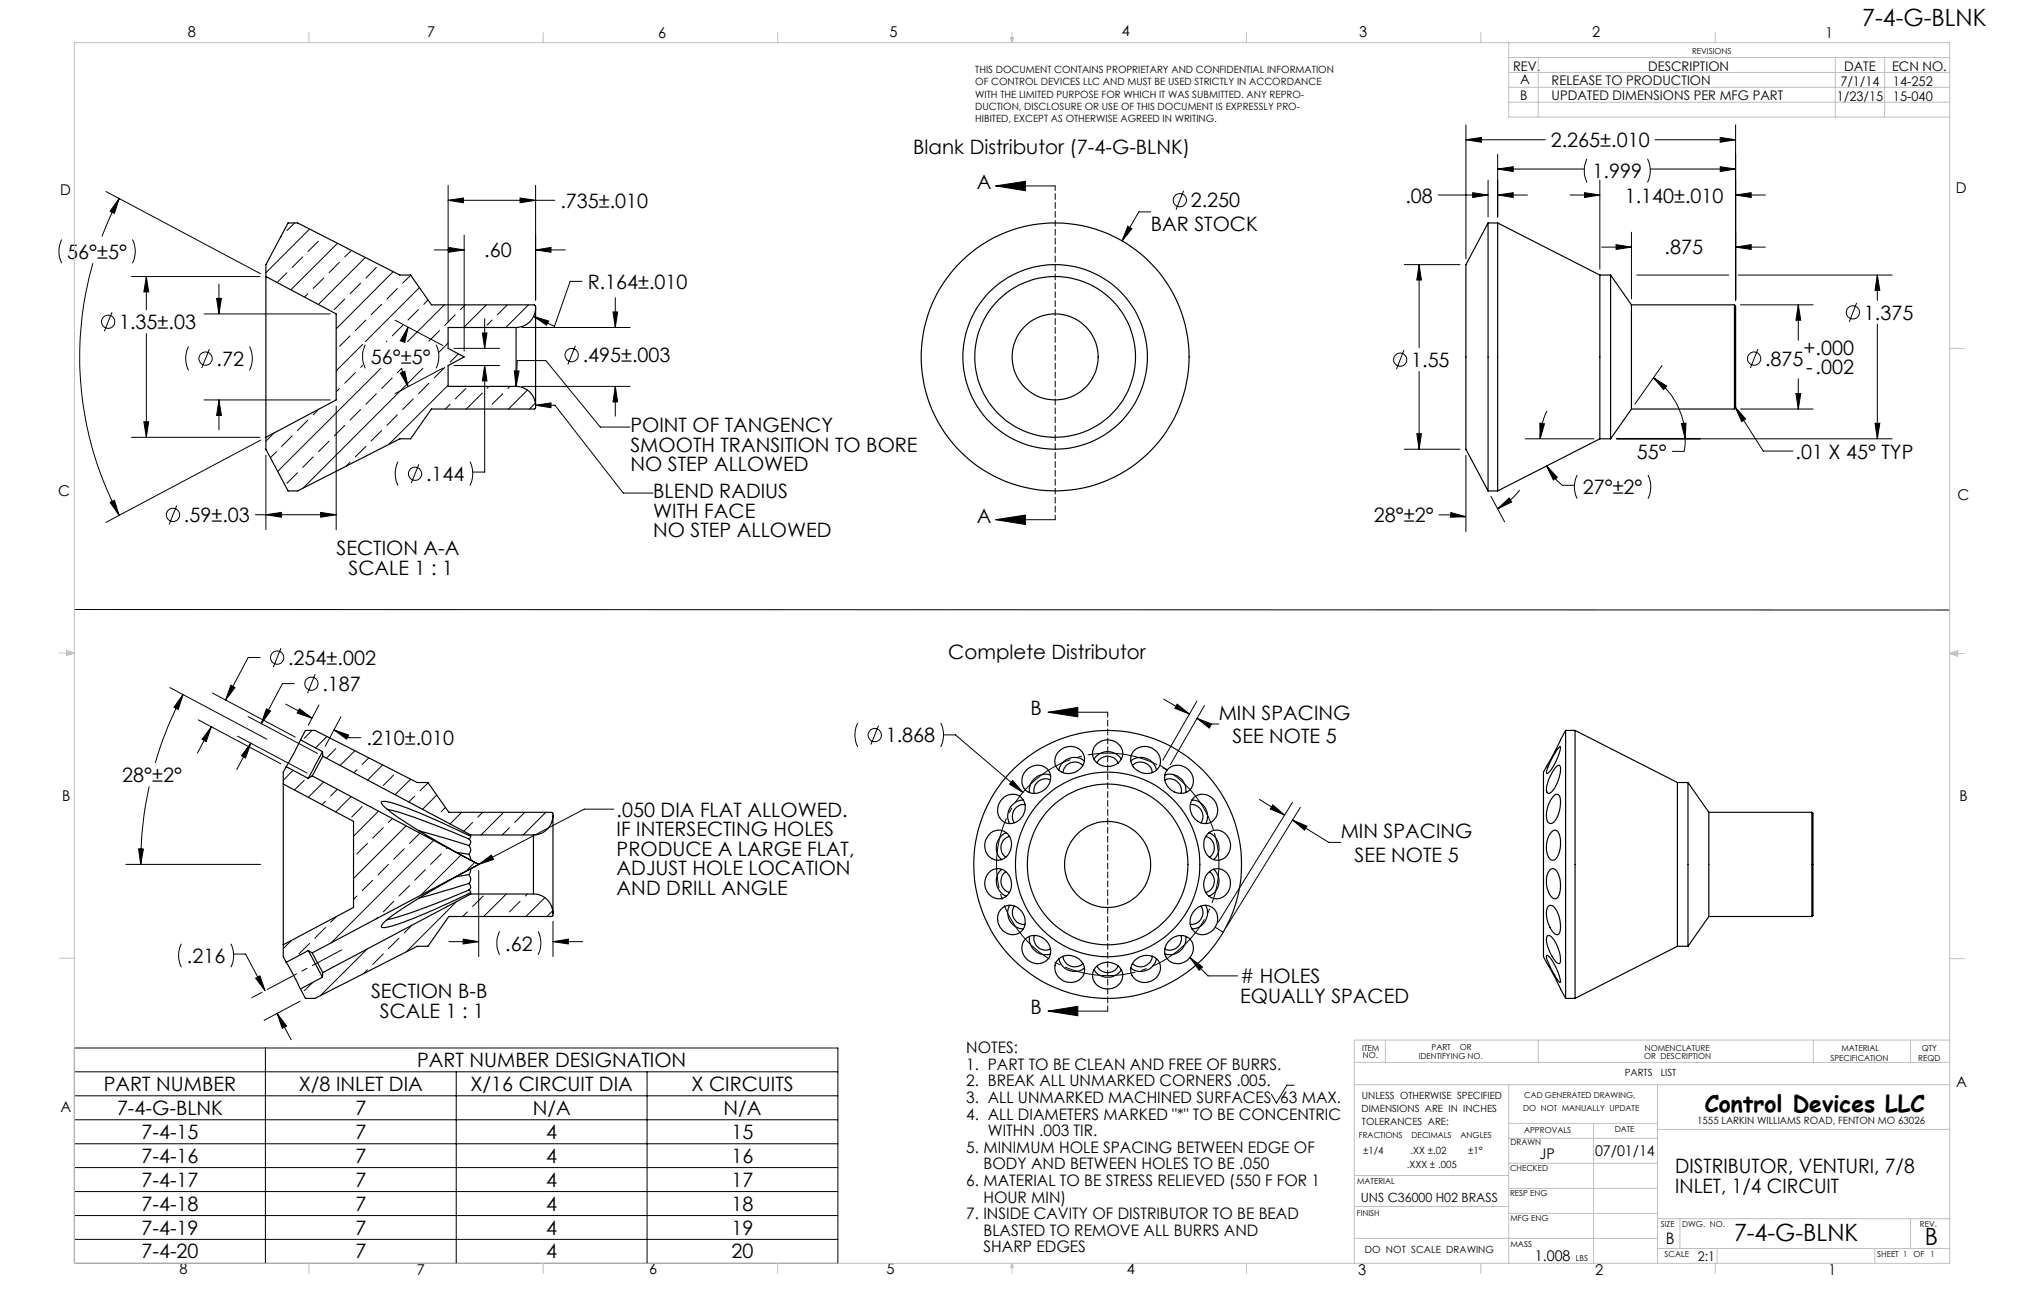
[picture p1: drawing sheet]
<svg xmlns="http://www.w3.org/2000/svg" width="432mm" height="279mm" viewBox="0 0 432 279" stroke-linecap="round" stroke-linejoin="round" font-family="sans-serif">
<g fill="none" stroke="#000" stroke-width=".21">
<path d="M95.6 39.5v29.1M114.3 39.5v24.5M212.4 39.7l6.4-1v2zM212.4 39.7h12.7M312.7 29.8l3.4-.5v1zM312.7 26.6v28.6M312.7 29.8h17M317.5 38.4v7.9M319.5 36.1l3.3-.5v1zM319.5 32.9v13.4M319.5 36.1h18.5M338.6 33.9a5.9 5.9 0 0 0 0 5"/>
<path d="M341.3 38.4v19M351.5 33.9a5.6 5.6 0 0 1 0 5M352.1 36.1h18.2M353.1 29.8h17.2M367 29.3l3.3 .5-3.3 .5zM367 35.6l3.3 .5-3.3 .5zM370.3 26.6v37.4M13.2 51.1a5.9 5.9 0 0 0 0 5M19.8 56.1a72.1 72.1 0 0 0 5.6 53.8M22.6 40.9l33 17.5M25.4 42.3l-1 3.2-.9-.5zM25.4 42.3l-1.9 4-1.8 4.1"/>
<path d="M28 59h27.5M28.3 51.1a5.6 5.6 0 0 1 0 5M31.2 59l.5 3.3h-1zM31.2 59v7.1M60.1 50.3l-.2 .2M61.2 58.2l-2.1 2.1M62.9 47.6l-1.7 1.6M64.6 54.8l-2.3 2.2M66 48.9l-9.3 9.3M67.9 51.4l-2.2 2.3M69.1 59.3l-2.3 2.2M72 51.9l-9.9 9.9"/>
<path d="M72.4 55.9l-2.2 2.3M75 53.4l-1.4 1.4M77.9 54.9l-10 10M80.3 57l-2.2 2.3M83.9 57.9l-12.2 12.2M87.6 58.7l-1.7 1.7M92.7 53.3h6.3M95.6 42.7l3.3-.5v1.1zM95.6 42.7h22.8M95.7 52.8l3.3 .5-3.3 .5zM99 50.1v24.8M110.9 42.2l3.4 .5-3.4 .6z"/>
<path d="M114.3 53.3l3.2-.5v1zM114.3 53.3h6.3M240.6 48.3l.9 .5-2.1 2.6zM245.5 45.2h-2.5l-3.6 6.2M252.5 40.7l-1.6 4M299.6 56.4h11.9M302.8 56.4l.4 3.3h-.9zM302.8 56.4v17.8M306.8 41.6h10.7M314.2 41.1l3.3 .5-3.3 .5zM319.5 41.6l3.3-.5v1zM319.5 41.6h6.4"/>
<path d="M335 41.6h6.3M338 41.1l3.3 .5-3.3 .5zM341.7 52.7h6.4M344.8 52.2l3.3 .5-3.3 .5zM348.1 49.5v14.2M349.2 58.7h19.6M370.3 41.6l3.3-.5v1zM370.3 52.7l3.3-.5v1zM370.3 41.6h6.3M370.3 52.7h6.3M370.8 58.7h32.9M400.5 58.7l.5 3.2h-1z"/>
<path d="M400.5 58.7v5.4M23.9 66.6l-1.6 4.1M31.2 71.2v22.1M40.2 73.9a5.7 5.7 0 0 0 0 5.1M43.5 67h26.9M44.7 74.5l-1.7 4M46.2 63.6h1l-.5 3.4zM46.7 60.6v6.4M53.2 73.9a5.7 5.7 0 0 1 0 5.1M65.7 62.7l-.7 .7M73.6 63.8l-2.3 2.2M74.7 71.6l-2.3 2.3"/>
<path d="M75.8 79.5l-2.2 2.2M76.9 60.4l-2.2 2.3M77.4 73.4l-5.7 5.7M77.4 78l-.5 .4M77.9 73.5a5.9 5.9 0 0 0 0 5.1M78.1 68.3l-2.3 2.2M81.2 78.6l-22 21.9M81.4 64.9l-2.2 2.2M82.5 72.7l-.1 .2M84.3 68.3l10.2 5.4M84.8 79.5l.9-.9a13 13 0 0 0 1.4 3.9M84.8 61.5l-2.3 2.3"/>
<path d="M85.4 79.6l1-.4 .7 3.3zM85.9 69.4l-2.2 2.2M87.1 69.8l-.7 3.2-1-.3zM87.1 69.8l-1.2 3.1M89.3 66l-2.3 2.3M89.5 61.3l-11.6 11.6M90.2 78.6l-25.5 25.5M91.3 64l-.9 .9M93 73.5a5.6 5.6 0 0 1 0 5.1M93.8 70.5l-2.3 2.2M94.5 78.5l-10.2 5.5M94.8 65l-7.9 7.9"/>
<path d="M94.9 78.4l-2.3 2.2M95.6 73.2l-2 1.9M96.9 74.3h9.7M96.9 78h9.7M97.1 67.1l-2.2 2.3M97.8 75.5l-1.8 1.8M99.3 65l-1.1 1M102.9 71h1l-.5 3.3zM103.4 78l.5 3.2h-1zM103.4 78v22.7h-2.5M103.4 67.9v6.4M103.8 65l-4.9 4.8"/>
<path d="M105 68.3l-1.1 1.1M108.2 65l-2.1 2.1M109.7 79.1h1l-.6 3.3zM111.4 69.8h23M112.7 65l-4.8 4.8M113.8 67.5l3.3 1-.5 .9zM122.8 73.7l-1.7 4.1M124.2 60h-2.6l-3.3 9.6-4.5-2.1M130.8 66.5h1l-.5 3.3zM131.3 63.5v6.3M299.5 74.7l-1.6 4M302.8 79.2v16.6"/>
<path d="M354.6 78l-5.8 8.2M371.3 65h15.5M375 74.5l-1.6 4M383.6 65l.6 3.3h-1zM383.6 65v7.6M396.1 64.6l-1.6 4.1M400.5 69.1v24.5M28 93.3h27.5M30.7 90h1l-.5 3.3zM43.5 85.3h26.9M46.7 85.3l.5 3.3h-1zM46.7 85.3v6.4"/>
<path d="M55.6 93.9l-33 17.5M56.7 97.1v15.9M58.5 92.4l-1.8 1.7M59 96.3l-1.3 1.3M62.3 93l-2.2 2.2M65.7 89.6l-2.2 2.2M66.8 97.4l-2.2 2.3M68.1 87.2l-1.3 1.3M70.2 94.1l-2.3 2.2M71.7 86.6v26.4M72.4 82.9l-.7 .7M73.6 90.7l-2.3 2.3"/>
<path d="M74.7 98.6l-.9 .8M76.9 87.3l-2.2 2.3M78.1 95.2l-2.3 2.2M80.3 84l-2.2 2.2M81.4 91.8l-2.2 2.3M83.7 80.6l-2.3 2.3M84.8 88.5l-2.3 2.2M84.9 98.5l-.1 .3a5.7 5.7 0 0 0 .1 4.8M88.2 85.1l-2.3 2.2M89.4 99l-1.7 4M91.5 81.7l-2.2 2.3M95.6 82.2l-12.6 12.6"/>
<path d="M96 86.2l-1 1M99.4 82.9l-2.3 2.2M100.3 98.5l.1 .3a5.7 5.7 0 0 1-.1 4.8M102.9 83.8l-3.4 3.4M104.3 82.4l-.4 .4M107.2 84l-2.2 2.2M108.8 82.4l-.4 .5M110.1 82.4l.2-5.5h6.2l11.6 14.2h6.3M111.4 82.4h23M112.5 83.2l-4 4M114.2 86l-1.2 1.2M114.3 86.4l3.2-.5v1.1z"/>
<path d="M114.3 86.4h4.1l14.6 18.8h6.3M131.3 82.4l.5 3.3h-1zM131.3 82.4v6.4M299.6 95.8h11.9M302.3 92.5h.9l-.4 3.3zM312.7 97.1v16.3M325.4 93.6h14.6M328.5 90.2l1 .2-.9 3.2zM330 99.4l2.2 2.4-.8 .6zM330 99.4a12.6 12.6 0 0 0 3.3 4.1h2.6M330.1 87.6a13.2 13.2 0 0 0-1.5 6M344.9 93.6h58.8"/>
<path d="M352.7 80.5l2.9 1.8-.7 .8zM352.7 80.5a15.8 15.8 0 0 1 6.8 13.1M358.7 90.3l1-.1-.2 3.4zM359.5 93.6l-.2 2.7h-2.5M370.2 86.9l2.2 2.5-.8 .5zM370.2 86.9l6 9.3h6.3M371.3 87.2h15.5M383.2 83.9h1l-.6 3.3zM383.6 80.8v6.4M400 90.3h1l-.5 3.3zM23.5 107.2l.9-.5 1 3.2zM37.7 107.8l-1.6 4"/>
<path d="M54.5 109.8h17.2M56.7 109.8l3.3-.5v1zM63.5 100.8l-2.3 2.3M68.4 109.3l3.3 .5-3.3 .5zM212.4 110.8l6.4-.9v2zM212.4 110.8h12.7M307 109.8h2.5l3.2 .4M309.5 109.3l3.2 .9-3.3 .1zM318.1 105.8l2.9 5.5M319.5 108.5l2.4-2.3 .6 .9zM324.2 104.5a14.6 14.6 0 0 1-4.7 4M336.5 101.3a5.6 5.6 0 0 0 0 5.1"/>
<path d="M351.6 101.3a5.6 5.6 0 0 1 0 5.1M15.9 130l400 .1M59.9 138.3l-1.6 4M36.2 146.6l20.7 11.1M39.1 148.1l-1.1 3.2-.9-.5zM39.1 148.1l-.6 1.2a72.7 72.7 0 0 0-5.4 13.4M42.3 153.5l17.6 9.4M45.1 155l-1.1 3.2-.9-.5zM45.1 155l-3 5.6M45.3 147.8l17.7 9.4M49.2 146.2l.9 .4-2 2.7zM50.7 157l14.8 7.9"/>
<path d="M52.9 152.8l14.8 7.9M53.5 158.5l-1.1 3.2-.9-.5zM53.5 158.5l-3 5.6M55.5 140.2h-2.5l-4.9 9.1M56.8 151.2l.9 .5-2 2.6zM61 150.2l5.6 3M62.8 145.8h-2.5l-4.6 8.5M63.9 151.2l2.7 2-3.2-1.1zM66.6 155.8l-1.7 1.6M67.2 143.8l-1.6 4M68.1 150.4l-2.3 4.3M69.7 157.1l-2.4 2.4"/>
<path d="M71.3 155.7l3.1 1.1-.5 .9zM71.3 155.7l3.1 1.6h2.6M71.6 159.7l-2 2M72.7 152.9l-3.3 6.3M183 154.2l-.2 .3a5.7 5.7 0 0 0 .2 4.8M187.4 154.8l-1.6 4M200.7 154.2l.1 .3a5.7 5.7 0 0 1-.1 4.8M201.3 156.7h2.5l14.4 12.3M223.6 151.9h12.7M223.6 151.9l6.3-1v2zM248.2 149.1l5.6 3.2M251.1 150.2l2.7 2.1-3.2-1.2z"/>
<path d="M255.3 149.5l-7.2 12.6M255.4 153.2l2.1 1.2h2.5M255.4 153.2l3.1 1.2-.5 .9zM257 150.5l-7.3 12.6M31.8 167.7a78.7 78.7 0 0 0-1.8 16.7M62.5 164.3l-2.1 2.1M64.9 166.4l-2.1 2.1M69 166.8l-3.2 3.3M69.4 170.9l-.7 .7M72 168.3l-1.5 1.5M74.9 169.9l-3.3 3.3M75.7 160.1l-3.1 3.2"/>
<path d="M76.1 164.2l-.6 .6M77.3 172l-2.3 2.3M78.4 179.9l-2.3 2.2M78.7 161.6l-1.4 1.5M80.8 173l-5.4 5.4M81.6 163.2l-3.2 3.2M81.8 176.5l-2.3 2.3M83.7 174.6l-.8 .8M84 165.3l-2.2 2.2M86.6 176.1l-11.2 11.3M87.6 166.2l-3.3 3.3M88.5 169.8l-1.3 1.3"/>
<path d="M89.6 177.7l-2.2 2.2M91.3 167l-1.7 1.7M92.5 179.2l-21.9 21.9M93.2 169.6l-3.1 3M95 172.2l-.9 .9M98.5 173.2l-2.5 2.6M100.8 175.4l-1.8 1.9M103 173.2l-1 1.1M107.5 173.2l-4.9 4.9M108.7 176.5l-1.6 1.6M111.9 173.2l-2.1 2.2M116.5 173.2l-4.9 4.9"/>
<path d="M131 172.6h-6.4l-22.5 11.8M216 166.5l2.2 2.5-2.8-1.7zM247.4 163.2l1.7 1M268.7 170.5l5.4 3.3M271.5 171.7l2.6 2.1-3.1-1.3zM275.7 171.1l-15.8 25.6M275.8 174.9l7.7 4.8h2.5M275.8 174.9l3 1.3-.5 .9zM277.4 172.2l-15.8 25.5M26.8 184.4h28.8M29.6 181l1 .1-.6 3.3zM69.4 197.8l-2.2 2.3"/>
<path d="M71.8 195.5l-1.3 1.2M76.1 191.1l-.7 .7M79.5 187.7l-2.2 2.3M80.6 195.6l-.4 .4M82.9 184.4l-2.3 2.2M84 192.2l-2.2 2.3M86.3 181l-2.3 2.3M87.4 188.9l-2.3 2.2M87.9 197.3l-1.6 1.7M90.7 185.5l-2.2 2.2M94.1 182.1l-2.2 2.3M95.4 180.8l-.2 .2"/>
<path d="M97.5 192.2l-10.8 10.8M98.4 182.4l-8.6 8.5M99.7 194.5l-1 1M101.3 183.9l-1.6 1.6M102.1 185.6v18.4M102.1 184.4l2.7-2 .5 .9zM103.1 191.1l-2.3 2.3M106.6 198.6a5.9 5.9 0 0 0 0 5.1M108 190.7l-4.8 4.8M110.9 192.2l-2.2 2.3M112.5 190.7l-.4 .4M114.8 198.6l.1 .3a5.5 5.5 0 0 1-.1 4.8"/>
<path d="M116.2 191.5l-4 4M117.9 194.2l-1.2 1.3M118 196.5v7.5M259.3 197.8l1.6 1M38.7 201.3a5.5 5.5 0 0 0 0 5M49.2 201.3a5.5 5.5 0 0 1 0 5M49.8 203.5h2.6l4.2 7.8M54.5 208.6l1-.5 1.1 3.2zM55.8 211.7l-2.1 1.1M59.1 216.1l2 2.7-.9 .5zM59.1 216.1l3 5.7M62.2 200.6l-1.8 1.7"/>
<path d="M64 213.5l-7.7 4.1M66 201.2l-2.2 2.2M66.7 209.6l-1.8 1.7M78.3 202.4l-9.9 9.9M78.4 206.8l-.9 .9M81.8 203.4l-2.3 2.3M85.1 200.1l-2.2 2.2M95.8 200.8h6.3M98.8 200.3l3.3 .5-3.3 .5zM118 200.8l3.2-.5v1zM118 200.8h6.3M223.6 215.7h12.7"/>
<path d="M223.6 215.7l6.3-1.1v2zM253.9 204.2l3.8 3.9h6.4M253.9 204.2l2.6 2-.7 .7zM15.9 223.5h162.9v46h-162.9zM15.9 228.6h162.9M15.9 233.7h162.9M15.9 238.8h162.9M56.6 223.5v46M97.3 228.6v40.9M138 228.6v40.9M276.1 231.5h-1.6l-2.2 3.8-1.1-1.9M15.9 243.9h162.9"/>
<path d="M15.9 249h162.9M15.9 254.1h162.9M15.9 259.3h162.9M15.9 264.3h162.9"/>
<circle cx="251.7" cy="42.7" r="1.41"/>
<circle cx="23.1" cy="68.6" r="1.41"/>
<circle cx="43.8" cy="76.5" r="1.42"/>
<circle cx="121.9" cy="75.7" r="1.42"/>
<circle cx="298.7" cy="76.7" r="1.4"/>
<circle cx="374.2" cy="76.5" r="1.41"/>
<circle cx="395.3" cy="66.6" r="1.4"/>
<circle cx="36.9" cy="109.8" r="1.42"/>
<circle cx="88.5" cy="101" r="1.41"/>
<circle cx="59.1" cy="140.3" r="1.42"/>
<circle cx="66.4" cy="145.8" r="1.4"/>
<circle cx="186.6" cy="156.8" r="1.41"/>
</g>
<path d="M259 177.4a23.7 23.7 0 0 0-39.7-9.6 23.7 23.7 0 0 0 10.8 39.4 23.7 23.7 0 0 0 29.3-28.4l-.4-1.4" fill="none" stroke="#000" stroke-width=".21" stroke-dasharray="15.2 1.3 1.3 1.3" stroke-dashoffset="-.2" stroke-linecap="butt"/>
<path d="M225.1 39.6v71.2" fill="none" stroke="#000" stroke-width=".21" stroke-dasharray="1.3 .6" stroke-dashoffset=".3"/>
<path d="M236.3 151.9v63.7" fill="none" stroke="#000" stroke-width=".21" stroke-dasharray="1.3 .6" stroke-dashoffset=".2"/>
<path d="M57 211.1l15.9-8.5" fill="none" stroke="#000" stroke-width=".21" stroke-dasharray="15.2 1.3 1.3 1.3" stroke-dashoffset="8.1"/>
<g fill="none" stroke="#c0c0c0" stroke-width=".21">
<path d="M15.9 9.1h400v260.4h-400zM65.9 6.9v2.2M115.9 6.9v2.2M165.9 6.9v2.2M215.6 8h.6l-.3 1.1zM215.7 8l.2 1.1M215.9 6.9v2.2M216 8l-.1 1.1M265.9 6.9v2.2M315.9 6.9v2.2M321.9 9.1v15.9h94M321.9 15.5h94"/>
<path d="M321.9 18.6h94M321.9 12.3h94M328.2 12.3v12.7M365.9 6.9v2.2M391.5 12.3v12.7M402.1 12.3v12.7M321.9 21.8h94M415.9 74.3h3.2M12.7 139.3h3.2M14.2 139.1l1.7 .2M14.2 138.7l1.7 .6-1.7 .5zM15.9 139.3l-1.7 .3"/>
<path d="M415.9 139.4h3.2M415.9 139.4l1.8-.6v1.2zM415.9 139.4l1.8 .3M417.7 139.2l-1.8 .2M12.7 204.4h3.2M415.9 204.5h3.2M288.9 231.4h127M288.9 226.6h127M295.6 221.8v4.8M321.9 231.4v38.1M321.9 239.6h31.7M328.2 221.8v4.8"/>
<path d="M340 239.6v29.9M353.6 231.4v38.1M386.9 221.8v4.8M407.6 221.8v4.8M415.9 221.8h-127v47.7M288.9 257.3h33M288.9 250.7h33M321.9 258.8h31.7M321.9 253.5h31.7M321.9 248.1h31.7M321.9 242.8h31.7M353.6 259.9h62.3"/>
<path d="M353.6 240.9h62.3M358.4 259.9v6.4M407.6 259.9v6.4M65.9 269.5v2.1M115.9 269.5v2.1M165.9 269.5v2.1M215.9 269.5v2.1M215.9 269.5l.3 .8h-.6zM265.9 269.5v2.1M288.9 264.1h64.7M315.9 269.5v2.1M353.6 266.3h62.3"/>
<path d="M365.9 269.5v2.1M366.3 266.3v3.2M400 266.3v3.2"/>
</g>
<g fill="#000">
<path d="M114.3 86.4l3.2-.5v1.1z"/>
<path d="M212.4 39.7l6.4-1v2zM212.4 110.8l6.4-.9v2zM223.6 151.9l6.3-1v2zM223.6 215.7l6.3-1.1v2z"/>
<path d="M240.6 48.3l-1.2 3.1 2.1-2.6zM400.5 58.7l.5 3.2h-1zM400 90.3h1l-.5 3.3zM328.5 90.2l1 .2-.9 3.2zM330 99.4l2.2 2.4-.8 .6zM309.5 109.3l3.2 .9-3.3 .1zM319.5 108.5l2.4-2.3 .6 .9zM367 29.3l3.3 .5-3.3 .5zM312.7 29.8l3.4-.5v1zM338 41.1l3.3 .5-3.3 .5zM370.3 41.6l3.3-.5v1zM370.3 52.7l3.3-.5v1zM344.8 52.2l3.3 .5-3.3 .5zM383.6 65l.6 3.3h-1zM383.2 83.9h1l-.6 3.3zM314.2 41.1l3.3 .5-3.3 .5zM319.5 41.6l3.3-.5v1zM358.7 90.3l1-.1-.2 3.4zM352.7 80.5l2.9 1.8-.7 .8zM302.8 56.4l.4 3.3h-.9zM302.3 92.5h.9l-.4 3.3zM319.5 36.1l3.3-.5v1zM367 35.6l3.3 .5-3.3 .5zM25.4 42.3l-1 3.2-.9-.5zM23.5 107.2l.9-.5 1 3.2zM68.4 109.3l3.3 .5-3.3 .5zM56.7 109.8l3.3-.5v1zM110.9 42.2l3.4 .5-3.4 .6zM95.6 42.7l3.3-.5v1.1zM130.8 66.5h1l-.5 3.3zM131.3 82.4l.5 3.3h-1zM114.3 53.3l3.2-.5v1zM95.7 52.8l3.3 .5-3.3 .5zM87.1 69.8l-.7 3.2-1-.3zM85.4 79.6l1-.4 .7 3.3zM102.9 71h1l-.5 3.3zM103.4 78l.5 3.2h-1zM46.2 63.6h1l-.5 3.4zM46.7 85.3l.5 3.3h-1zM31.2 59l.5 3.3h-1zM30.7 90h1l-.5 3.3zM53.5 158.5l-1.1 3.2-.9-.5zM56.8 151.2l.9 .5-2 2.6zM49.2 146.2l.9 .4-2 2.7zM45.1 155l-1.1 3.2-.9-.5zM71.3 155.7l3.1 1.1-.5 .9zM63.9 151.2l2.7 2-3.2-1.1zM39.1 148.1l-1.1 3.2-.9-.5zM29.6 181l1 .1-.6 3.3zM98.8 200.3l3.3 .5-3.3 .5zM118 200.8l3.2-.5v1zM54.5 208.6l1-.5 1.1 3.2zM59.1 216.1l2 2.7-.9 .5z"/>
<path d="M370.2 86.9l2.2 2.5-.8 .5zM253.9 204.2l2.6 2-.7 .7zM113.8 67.5l3.3 1-.5 .9zM109.7 79.1h1l-.6 3.3zM102.1 184.4l2.7-2 .5 .9z"/>
<path d="M255.4 153.2l3.1 1.2-.5 .9zM251.1 150.2l2.7 2.1-3.2-1.2zM216 166.5l-.6 .8 2.8 1.7zM271.5 171.7l2.6 2.1-3.1-1.3zM275.8 174.9l3 1.3-.5 .9z"/>
</g>
<g fill="none" stroke="#000" stroke-width=".25">
<path d="M56.7 59v34.3M56.7 59v-2.6l4.8-8.8h2l21.8 11.1h2.3l4.4 6.3h22l.3 .3v.4M56.7 59l15 8v18.3l-15 8M317.5 47.6v57.1M317.5 47.6l-4.8 8.8v39.4l4.8 8.9M317.5 47.6h2M319.5 47.6v57.1M319.5 47.6l21.8 11.1M341.3 58.7v34.9M341.3 58.7h2.3M343.6 58.7v34.9M343.6 58.7l4.5 6.3"/>
<path d="M110.1 69.8v12.6M110.1 69.8h-14.5v4.5l3.4 1.8-3.4 1.9v4.4h14.5M114.3 65.7v20.9M114.3 65.7a4.2 4.2 0 0 1-4.2 4.1M348.1 65v22.2M348.1 65h21.9M370 65v22.2M370 65a1.99 1.99 0 0 1 .3 1.8v18.6a2.15 2.15 0 0 1-.3 1.8M110.1 82.4a4.2 4.2 0 0 1 4.2 4.2M114.3 86.6v.4l-.3 .2h-22l-4.4 6.4h-2.3l-21.8 11.1h-2l-4.8-8.9v-2.5M341.3 93.6l-21.8 11.1M341.3 93.6h2.3"/>
<path d="M348.1 87.2l-4.5 6.4M348.1 87.2h21.9M317.5 104.7h2M64.1 157.8l-1.4 3-1.6 2.7M64.1 157.8l1.1-2h2l21.8 11.1h2.3l4.4 6.3h22l.3 .3v.4M64.1 157.8l4.7 2.5M233.9 158.8a3.2 3.2 0 0 1 3.6-.8 3.2 3.2 0 0 1 2 3 3.3 3.3 0 0 1-3.2 2.5 3.3 3.3 0 0 1-3.2-2.5l.2-1.4zM332.7 159.3l.1-.1a2.65 2.65 0 0 1-.4 2.2 7.4 7.4 0 0 1-2.4 3.6 2.98 2.98 0 0 1 .7-2.4l1.2-2.3zM334 155.8v57.1M334 155.8l-4.7 8.9v39.3l4.7 8.9M334 155.8h2M336 155.8v57.1"/>
<path d="M336 155.8l21.9 11.1M60.4 167.2v34.3M60.4 167.2l15 8v18.3l-15 8M61.1 163.5l-.7 1.2v2.5M61.1 163.5l4.7 2.5M66.6 165.5l35.5 18.9M66.6 165.5l-.8 .5M68.8 160.3l-3 5.7M68.8 160.3l.1 1M68.9 161.3l-2.3 4.2M68.9 161.3l31.5 16.8M82.6 172.6a114.5 114.5 0 0 1 17.4 6.3"/>
<path d="M89.4 177.2l10.6 3.1M100 178.2a99.2 99.2 0 0 0-17.5-7.2h-1.1a1.68 1.68 0 0 0 1 1.5 128.8 128.8 0 0 0 18.6 11.3l1.1 .6M100 178.2l.4 .3-.4 .4M100 178.9a.83 .83 0 0 1 0 1.4M100.4 178.1l-.4 .1M100.4 178.1h13.4M113.8 178.1v12.6M118 173.9v20.9M118 173.9a4.2 4.2 0 0 1-4.2 4.2M211 178a2.75 2.75 0 0 1 3.3-.7 2.75 2.75 0 0 1 1.5 3 2.91 2.91 0 0 1-1.5 2.8 2.91 2.91 0 0 1-3.2-.3 3.4 3.4 0 0 1-.1-4.8zM213.8 170.4a2.79 2.79 0 0 1 3.7-.6 2.79 2.79 0 0 1 1 3.6 2.96 2.96 0 0 1-5 1.3 3.3 3.3 0 0 1 .3-4.3zM214.7 177.6a3.4 3.4 0 0 0-1 5.7"/>
<path d="M215.4 178.4a2.46 2.46 0 0 0-1.8 2 2.46 2.46 0 0 0 1 2.4M218.3 170.6a3.4 3.4 0 0 0-2.9 5.1M218.7 171.6a2.48 2.48 0 0 0-2.4 1.2 2.48 2.48 0 0 0 .1 2.7M219.1 164.1a2.92 2.92 0 0 1 3-.8 2.92 2.92 0 0 1 2.1 2.4 3.4 3.4 0 0 1-5.2 3 3 3 0 0 1 .1-4.6zM224.1 165.3a3.4 3.4 0 0 0-4.5 3.8M224.1 166.3a2.5 2.5 0 0 0-2.6 .4 2.5 2.5 0 0 0-.8 2.5M225.8 160.3a3.2 3.2 0 0 1 3.3-1 3.2 3.2 0 0 1 2.3 2.4 3.3 3.3 0 0 1-2.4 3.1 3.3 3.3 0 0 1-3.6-1.2 2.81 2.81 0 0 1 .4-3.3zM231 163.3a2.46 2.46 0 0 0-2.6-.6 2.46 2.46 0 0 0-1.6 2.1M231.4 162.3a3.4 3.4 0 0 0-5.5 2M233.4 161.9a3.4 3.4 0 0 1 5.8 0M234.1 162.7a2.45 2.45 0 0 1 2.2-1.4 2.45 2.45 0 0 1 2.2 1.4M241.2 162.3a3.4 3.4 0 0 1 5.5 2"/>
<path d="M241.6 163.2a2.49 2.49 0 0 1 2.6-.5 2.49 2.49 0 0 1 1.6 2.1M241.8 160.3a3.3 3.3 0 0 1 4-.7 3.3 3.3 0 0 1 1.6 3.7 3.3 3.3 0 0 1-3.3 1.7 3.3 3.3 0 0 1-2.8-2.4 2.58 2.58 0 0 1 .5-2.3zM248.5 165.3a3.4 3.4 0 0 1 4.5 3.8M248.5 166.3a2.51 2.51 0 0 1 2.6 .4 2.51 2.51 0 0 1 .9 2.5M249.1 164.1a3.2 3.2 0 0 1 4.4 0 3.2 3.2 0 0 1 .3 4.4 3.3 3.3 0 0 1-4-.1 3.3 3.3 0 0 1-1-3.9zM253.9 171.6a2.5 2.5 0 0 1 2.4 1.2 2.5 2.5 0 0 1-.1 2.7M254.3 170.6a3.4 3.4 0 0 1 2.9 5M254.7 170.1a3.2 3.2 0 0 1 3.7-.1 3.2 3.2 0 0 1 1.3 3.4 2.73 2.73 0 0 1-2.2 2.2 2.73 2.73 0 0 1-2.8-1.3 3.2 3.2 0 0 1 0-4.2zM257.2 178.4a2.51 2.51 0 0 1 1.8 2 2.51 2.51 0 0 1-1 2.4M257.6 177.9a2.82 2.82 0 0 1 4.8 1.5 2.88 2.88 0 0 1-.9 3.4 2.88 2.88 0 0 1-3.5 0 3.5 3.5 0 0 1-.4-4.9zM257.9 177.6a3.4 3.4 0 0 1 1 5.7M330.9 177.6a.93 .93 0 0 1 1.1-.5 .93 .93 0 0 1 .7 .9 5.8 5.8 0 0 1-.9 5.3 .94 .94 0 0 1-1.5-.5 5.3 5.3 0 0 1 .6-5.2z"/>
<path d="M331.4 169.8a.8 .8 0 0 1 1-.3 .8 .8 0 0 1 .5 .9 6.2 6.2 0 0 1-1.7 5.1 .84 .84 0 0 1-1.2-.7 6.5 6.5 0 0 1 1.4-5zM332 163.5l.6-.3a2.52 2.52 0 0 1 .1 2.5 4.9 4.9 0 0 1-2.3 3.5h-.2a2.7 2.7 0 0 1 .1-2.8l1-1.9zM357.9 166.9v34.9M357.9 166.9h2.2M360.1 166.9v34.9M360.1 166.9l4.5 6.3M364.6 173.2v22.3M364.6 173.2h21.9M386.5 173.2v22.3M386.5 173.2l.3 .3v21.7l-.3 .3M97.3 181.8l2.7 .4M100 188.4l.1 .1a.79 .79 0 0 1-.1 1.3"/>
<path d="M100 189.8a114.5 114.5 0 0 1-17.4 6.3M100 188.4l-10.6 3.2M100 186.5l.1 .1a1.28 1.28 0 0 1-.1 1.8M100 186.5l-2.7 .5M100 180.3a1.32 1.32 0 0 1 0 1.9M100 182.2l.3 .6 .1 .6M100 190.6l.4 .1M100 189.8l.4 .5-.4 .3M100.4 185.3l-.1 .8-.3 .4M100.4 190.7l-31.5 16.7M100.4 190.7h13.4M102.1 184.4a138.7 138.7 0 0 0-19.7 11.9 1.6 1.6 0 0 0-1 1.4 5.8 5.8 0 0 0 3.4-.6 140.3 140.3 0 0 0 15.2-6.5"/>
<path d="M102.1 184.4l-35.5 18.8M113.8 190.7a4.1 4.1 0 0 1 4.2 4.1M118 194.8v.4l-.3 .3h-22l-4.4 6.3h-2.3l-21.8 11.1h-2l-1.1-2M213.5 191.7a3.2 3.2 0 0 1-3.4-2.9 3.2 3.2 0 0 1 2.6-3.5 3.4 3.4 0 0 1 2.9 2.1 3.4 3.4 0 0 1-.7 3.6l-.8 .5-.6 .2M213.5 194a3.1 3.1 0 0 1 3.2-.6 3.1 3.1 0 0 1 2 2.6 2.75 2.75 0 0 1-1.6 3.1 2.75 2.75 0 0 1-3.3-.8 3.3 3.3 0 0 1-.3-4.3zM213.7 185.4a3.4 3.4 0 0 0 1 5.7M214.6 185.9a2.49 2.49 0 0 0-1 2.5 2.49 2.49 0 0 0 1.8 2M215.4 193.1a3.4 3.4 0 0 0 2.9 5M216.4 193.3a2.47 2.47 0 0 0-.1 2.6 2.47 2.47 0 0 0 2.4 1.2M219.6 199.7a3.5 3.5 0 0 0 4.5 3.7M220.7 199.5a2.5 2.5 0 0 0 .8 2.5 2.5 2.5 0 0 0 2.6 .4M252 199.5a2.47 2.47 0 0 1-.9 2.6 2.47 2.47 0 0 1-2.6 .3"/>
<path d="M252.9 199.7a3.4 3.4 0 0 1-4.4 3.7M254.9 194.1a2.79 2.79 0 0 1 3.7-.6 2.79 2.79 0 0 1 .9 3.7 2.92 2.92 0 0 1-2.4 2.1 2.92 2.92 0 0 1-2.9-1.4 3.3 3.3 0 0 1 .7-3.8zM256.2 193.3a2.5 2.5 0 0 1 .1 2.6 2.5 2.5 0 0 1-2.4 1.2M257.2 193.1a3.4 3.4 0 0 1-2.9 5M257.8 186.1a2.78 2.78 0 0 1 3.3-.5 2.78 2.78 0 0 1 1.4 3 2.86 2.86 0 0 1-2 2.9 2.86 2.86 0 0 1-3.3-1.3 3.5 3.5 0 0 1 .6-4.1zM258 185.9a2.51 2.51 0 0 1 1 2.5 2.51 2.51 0 0 1-1.8 2M258.9 185.4a3.4 3.4 0 0 1-1 5.7M330.2 199.6l.1-.1a3 3 0 0 1 1.9 2.3 5.4 5.4 0 0 1 .6 3.6l-.3 .1a6.5 6.5 0 0 1-2.4-4l-.2-1.3zM330.3 193.3a.91 .91 0 0 1 1.4 .3 6.2 6.2 0 0 1 .9 5.6 .91 .91 0 0 1-1.4-.6 6.1 6.1 0 0 1-1.1-5zM330.7 185.5a1.03 1.03 0 0 1 1.7 .7 5.8 5.8 0 0 1-.2 5.3 .97 .97 0 0 1-1.4-.5 5.2 5.2 0 0 1-.1-5.5zM364.6 195.5l-4.5 6.3M364.6 195.5h21.9"/>
<path d="M60.4 201.5v2.5l.7 1.2M61.1 205.2l3 5.7M65.8 202.7l3 5.7M65.8 202.7l-4.7 2.5M65.8 202.7l.8 .5M66.6 203.2l2.3 4.2M68.8 208.4l-4.7 2.5M68.9 207.4l-.1 1M218.8 200.3a3.3 3.3 0 0 1 5.2 1.9 2.76 2.76 0 0 1-1.1 2.9 2.76 2.76 0 0 1-3.1 0 3.1 3.1 0 0 1-1-4.8zM225.8 204.6a3.4 3.4 0 0 1 3.6-.5 3.4 3.4 0 0 1 2 3.1 3.2 3.2 0 0 1-4 2.2 3.2 3.2 0 0 1-2.2-4zM225.9 204.5a3.4 3.4 0 0 0 5.5 1.9M226.8 203.9a2.46 2.46 0 0 0 1.6 2.2 2.46 2.46 0 0 0 2.6-.6"/>
<path d="M233.8 206.2a3.4 3.4 0 0 1 5.7 1.4 3.3 3.3 0 0 1-2.4 3.3 3.3 3.3 0 0 1-3.7-1.7 2.53 2.53 0 0 1 .4-3zM234.1 206a2.48 2.48 0 0 0 2.2 1.4 2.48 2.48 0 0 0 2.2-1.4M239.2 206.8a3.4 3.4 0 0 1-5.8 0M242.2 204.7a3.3 3.3 0 0 1 5.2 .8 3.2 3.2 0 0 1-2.1 3.9 3.2 3.2 0 0 1-4-2 2.92 2.92 0 0 1 .9-2.7zM245.8 203.9a2.49 2.49 0 0 1-1.6 2.2 2.49 2.49 0 0 1-2.6-.6M246.7 204.5a3.4 3.4 0 0 1-5.5 1.9M249.4 200.6a2.88 2.88 0 0 1 3-1.1 2.88 2.88 0 0 1 2.2 2.3 3.3 3.3 0 0 1-1.9 3.4 3.3 3.3 0 0 1-3.7-.8 2.96 2.96 0 0 1 .4-3.8zM330 203.8a2.41 2.41 0 0 1 1.5 1.7l.3 .5a7.7 7.7 0 0 1 1.1 3.6 10.2 10.2 0 0 1-2.7-4.5l-.2-.7zM334 212.9h2M357.9 201.8l-21.9 11.1M357.9 201.8h2.2"/>
<circle cx="225.1" cy="76.1" r="19.7"/>
<circle cx="225.1" cy="76.1" r="9.2"/>
<circle cx="225.1" cy="76.1" r="17.1"/>
<circle cx="225.1" cy="76.1" r="28.6"/>
<circle cx="236.3" cy="184.4" r="17.1"/>
<circle cx="236.3" cy="184.4" r="9.2"/>
<circle cx="236.3" cy="184.4" r="28.6"/>
<circle cx="236.3" cy="184.4" r="19.7"/>
</g>
<g font-size="5.1">
<text x="397.3" y="5.6">7-4-G-BLNK</text>
<text x="369.9" y="264.7">7-4-G-BLNK</text>
<text x="410.6" y="265.5">B</text>
</g>
<text font-size="4.9" x="363.7" y="237.1">Control Devices LLC</text>
<g font-size="4.2">
<text x="194.8" y="32.9">Blank Distributor (7-4-G-BLNK)</text>
<text x="330.9" y="31.4">2.265±.010</text>
<text x="208.4" y="40.3">A</text>
<text x="339.8" y="38">1.999</text>
<text x="119.5" y="44.3">.735±.010</text>
<text x="254" y="44.2">2.250</text>
<text x="299.8" y="43.2">.08</text>
<text x="346.6" y="43.2">1.140±.010</text>
<text x="245.5" y="49.3">BAR STOCK</text>
<text x="14.4" y="55.2">56°±5°</text>
<text x="103.3" y="54.9">.60</text>
<text x="355.1" y="54.3">.875</text>
<text x="125.4" y="61.6">R.164±.010</text>
<text x="25.4" y="70.2">1.35±.03</text>
<text x="397.6" y="68.2">1.375</text>
<text x="79.1" y="77.6">56°±5°</text>
<text x="124.3" y="77.3">.495±.003</text>
<text x="384.8" y="75.7">+.000</text>
<text x="46.2" y="78">.72</text>
<text x="301.1" y="78.2">1.55</text>
<text x="376.6" y="78">.875</text>
<text x="385.4" y="79.9">-.002</text>
<text x="134.5" y="92.2">POINT OF TANGENCY</text>
<text x="134.5" y="96.4">SMOOTH TRANSITION TO BORE</text>
<text x="134.5" y="100.5">NO STEP ALLOWED</text>
<text x="349.2" y="97.9">55°</text>
<text x="383.1" y="97.8">.01 X 45° TYP</text>
<text x="90.9" y="102.6">.144</text>
<text x="139.4" y="106.3">BLEND RADIUS</text>
<text x="337.7" y="105.4">27°±2°</text>
<text x="39.3" y="111.3">.59±.03</text>
<text x="139.4" y="110.4">WITH FACE</text>
<text x="208.4" y="111.5">A</text>
<text x="293.1" y="111.4">28°±2°</text>
<text x="71.8" y="118.4">SECTION A-A</text>
<text x="139.4" y="114.6">NO STEP ALLOWED</text>
<text x="74.4" y="122.6">SCALE 1 : 1</text>
<text x="61.5" y="141.8">.254±.002</text>
<text x="202.3" y="140.6">Complete Distributor</text>
<text x="68.8" y="147.4">.187</text>
<text x="219.9" y="152.6">B</text>
<text x="260" y="153.5">MIN SPACING</text>
<text x="78.2" y="158.9">.210±.010</text>
<text x="189" y="158.3">1.868</text>
<text x="263" y="158.5">SEE NOTE 5</text>
<text x="26.1" y="166.8">28°±2°</text>
<text x="131.6" y="174.2">.050 DIA FLAT ALLOWED.</text>
<text x="131.6" y="178.4">IF INTERSECTING HOLES</text>
<text x="286" y="178.7">MIN SPACING</text>
<text x="131.6" y="182.5">PRODUCE A LARGE FLAT,</text>
<text x="289" y="183.8">SEE NOTE 5</text>
<text x="131.6" y="186.7">ADJUST HOLE LOCATION</text>
<text x="131.6" y="190.9">AND DRILL ANGLE</text>
<text x="107.8" y="202.7">.62</text>
<text x="39.9" y="205.4">.216</text>
<text x="264.6" y="209.7"># HOLES</text>
<text x="79.2" y="212.9">SECTION B-B</text>
<text x="264.6" y="213.9">EQUALLY SPACED</text>
<text x="81" y="217.1">SCALE 1 : 1</text>
<text x="219.9" y="216.3">B</text>
<text x="89" y="227.6">PART NUMBER DESIGNATION</text>
<text x="22.1" y="232.7">PART NUMBER</text>
<text x="63.7" y="232.7">X/8 INLET DIA</text>
<text x="100.4" y="232.7">X/16 CIRCUIT DIA</text>
<text x="147.5" y="232.7">X CIRCUITS</text>
<text x="25" y="237.8">7-4-G-BLNK</text>
<text x="75.8" y="237.8">7</text>
<text x="113.7" y="237.8">N/A</text>
<text x="154.4" y="237.8">N/A</text>
<text x="30.2" y="242.9">7-4-15</text>
<text x="75.8" y="242.9">7</text>
<text x="116.5" y="242.9">4</text>
<text x="156.1" y="242.9">15</text>
<text x="30.2" y="248">7-4-16</text>
<text x="75.8" y="248">7</text>
<text x="116.5" y="248">4</text>
<text x="156.1" y="248">16</text>
<text x="357.4" y="250.2">DISTRIBUTOR, VENTURI, 7/8</text>
<text x="30.2" y="253.1">7-4-17</text>
<text x="75.8" y="253.1">7</text>
<text x="116.5" y="253.1">4</text>
<text x="156.1" y="253.1">17</text>
<text x="357.4" y="254.4">INLET, 1/4 CIRCUIT</text>
<text x="30.2" y="258.2">7-4-18</text>
<text x="30.2" y="263.3">7-4-19</text>
<text x="75.8" y="258.2">7</text>
<text x="75.8" y="263.3">7</text>
<text x="116.5" y="258.2">4</text>
<text x="116.5" y="263.3">4</text>
<text x="156.1" y="258.2">18</text>
<text x="156.1" y="263.3">19</text>
<text x="30.2" y="268.4">7-4-20</text>
<text x="75.8" y="268.4">7</text>
<text x="116.5" y="268.4">4</text>
<text x="156.1" y="268.4">20</text>
</g>
<g font-size="3.4">
<text x="206.1" y="224.6">NOTES:</text>
<text x="206.1" y="228.2">1. PART TO BE CLEAN AND FREE OF BURRS.</text>
<text x="206.1" y="231.7">2. BREAK ALL UNMARKED CORNERS .005.</text>
<text x="206.1" y="235.2">3. ALL UNMARKED MACHINED SURFACES 63 MAX.</text>
<text x="206.1" y="238.8">4. ALL DIAMETERS MARKED &quot;*&quot; TO BE CONCENTRIC</text>
<text x="206.1" y="245.9">5. MINIMUM HOLE SPACING BETWEEN EDGE OF</text>
<text x="210.7" y="242.3">WITHN .003 TIR.</text>
<text x="209.8" y="249.4">BODY AND BETWEEN HOLES TO BE .050</text>
<text x="206.1" y="252.9">6. MATERIAL TO BE STRESS RELIEVED (550 F FOR 1</text>
<text x="209.8" y="256.5">HOUR MIN)</text>
<text x="206.1" y="260">7. INSIDE CAVITY OF DISTRIBUTOR TO BE BEAD</text>
<text x="209.8" y="263.6">BLASTED TO REMOVE ALL BURRS AND</text>
<text x="209.8" y="267.1">SHARP EDGES</text>
<text x="355.4" y="265.2">B</text>
</g>
<g font-size="3.2">
<text x="40" y="7.9">8</text>
<text x="91.1" y="7.9">7</text>
<text x="140.4" y="8.1">6</text>
<text x="189.8" y="7.9">5</text>
<text x="239.3" y="7.6">4</text>
<text x="289.9" y="7.9">3</text>
<text x="339.7" y="7.9">2</text>
<text x="389.5" y="8.1">1</text>
<text x="12.8" y="41.6">D</text>
<text x="417.3" y="41.1">D</text>
<text x="12.4" y="105.7">C</text>
<text x="417.6" y="106.5">C</text>
<text x="13.3" y="170.9">B</text>
<text x="418.1" y="170.8">B</text>
<text x="417.3" y="231.9">A</text>
<text x="12.9" y="237.2">A</text>
<text x="38.3" y="271.8">8</text>
<text x="88.9" y="272">7</text>
<text x="138.5" y="271.8">6</text>
<text x="189.1" y="271.8">5</text>
<text x="240.4" y="271.8">4</text>
<text x="289.7" y="272">3</text>
<text x="340.3" y="272">2</text>
<text x="390.1" y="272">1</text>
</g>
<g font-size="3.1">
<text x="328.5" y="247.1">JP</text>
<text x="340.3" y="246.5">07/01/14</text>
<text x="327.5" y="269">1.008</text>
</g>
<g font-size="2.8">
<text x="322.8" y="15.1">REV.</text>
<text x="324.3" y="18">A</text>
<text x="351.6" y="15.2">DESCRIPTION</text>
<text x="393.4" y="15.2">DATE</text>
<text x="403.7" y="15.2">ECN NO.</text>
<text x="324.3" y="21.3">B</text>
<text x="331" y="18.2">RELEASE TO PRODUCTION</text>
<text x="331" y="21.3">UPDATED DIMENSIONS PER MFG PART</text>
<text x="391.8" y="21.5">1/23/15</text>
<text x="392.6" y="18.4">7/1/14</text>
<text x="403.8" y="21.5">15-040</text>
<text x="403.8" y="18.4">14-252</text>
<text x="362.2" y="269">2:1</text>
</g>
<text font-size="2.7" x="290.3" y="256.3">UNS C36000 H02 BRASS</text>
<g font-size="2.1">
<text x="208.1" y="15.6">THIS DOCUMENT CONTAINS PROPRIETARY AND CONFIDENTIAL INFORMATION</text>
<text x="208.1" y="18.2">OF CONTROL DEVICES LLC AND MUST BE USED STRICTLY IN ACCORDANCE</text>
<text x="208.1" y="20.8">WITH THE LIMITED PURPOSE FOR WHICH IT WAS SUBMITTED. ANY REPRO-</text>
<text x="208.1" y="23.4">DUCTION, DISCLOSURE OR USE OF THIS DOCUMENT IS EXPRESSLY PRO-</text>
<text x="208.1" y="26">HIBITED, EXCEPT AS OTHERWISE AGREED IN WRITING.</text>
<text x="346.6" y="229.4">PARTS</text>
<text x="354.3" y="229.4">LIST</text>
<text x="290.5" y="237.1">DIMENSIONS ARE IN INCHES</text>
<text x="290.6" y="234.5">UNLESS OTHERWISE SPECIFIED</text>
<text x="290.6" y="239.9">TOLERANCES ARE:</text>
<text x="362.1" y="239.8">1555 LARKIN WILLIAMS ROAD, FENTON MO 63026</text>
<text x="290.8" y="246.2">±1/4</text>
<text x="300.1" y="249.1">.XXX ± .005</text>
<text x="300.9" y="246.2">.XX ±.02</text>
<text x="313.2" y="246.2">±1°</text>
<text x="291.2" y="267.1">DO NOT SCALE DRAWING</text>
</g>
<g font-size="1.8">
<text x="361" y="11.5">REVISIONS</text>
<text x="290.6" y="224.1">ITEM</text>
<text x="290.8" y="225.7">NO.</text>
<text x="302.7" y="225.9">IDENTIFYING NO.</text>
<text x="305.4" y="223.9">PART</text>
<text x="311.4" y="223.9">OR</text>
<text x="350.8" y="226">OR DESCRIPTION</text>
<text x="350.9" y="224.1">NOMENCLATURE</text>
<text x="390.5" y="226.3">SPECIFICATION</text>
<text x="392.9" y="224.2">MATERIAL</text>
<text x="409.2" y="226.2">REQD</text>
<text x="410" y="224.1">QTY</text>
<text x="325" y="236.9">DO NOT MANUALLY UPDATE</text>
<text x="325.2" y="234.1">CAD GENERATED DRAWING,</text>
<text x="289.9" y="242.7">FRACTIONS</text>
<text x="301.2" y="242.7">DECIMALS</text>
<text x="311.6" y="242.7">ANGLES</text>
<text x="322.2" y="244.3">DRAWN</text>
<text x="325.2" y="241.6">APPROVALS</text>
<text x="344.5" y="241.4">DATE</text>
<text x="322.1" y="249.8">CHECKED</text>
<text x="289.5" y="252.6">MATERIAL</text>
<text x="322.1" y="255.1">RESP ENG</text>
<text x="289.5" y="259.3">FINISH</text>
<text x="322.2" y="260.5">MFG ENG</text>
<text x="354.3" y="261.8">SIZE</text>
<text x="358.9" y="261.7">DWG. NO.</text>
<text x="409.6" y="261.8">REV.</text>
<text x="322.2" y="266">MASS</text>
<text x="336.2" y="269">LBS</text>
<text x="355.1" y="268.2">SCALE</text>
<text x="400.5" y="268.1">SHEET 1</text>
<text x="408.2" y="268.1">OF</text>
<text x="411.8" y="268.1">1</text>
</g>
</svg>
